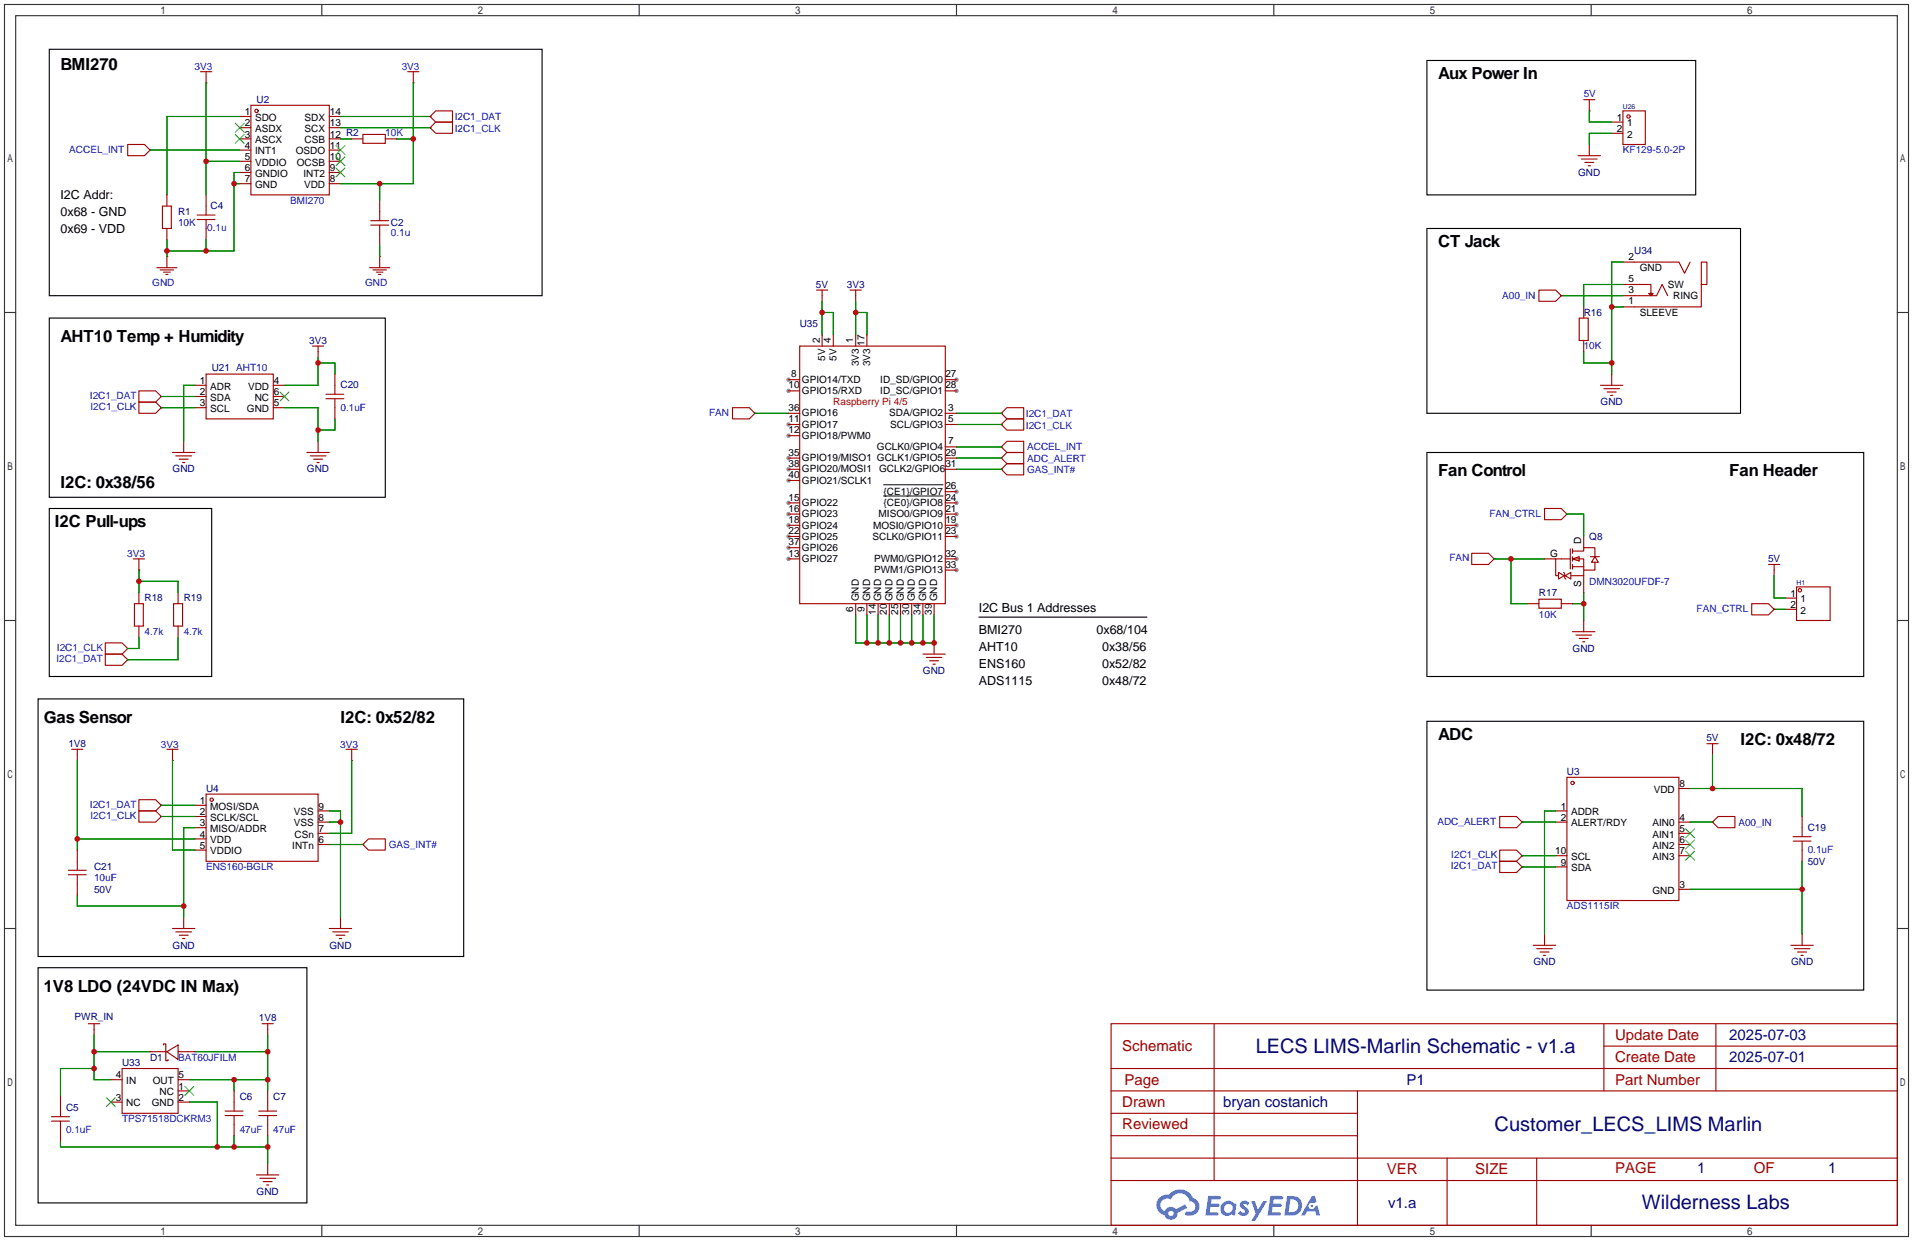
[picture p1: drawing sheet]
<svg xmlns="http://www.w3.org/2000/svg" width="434mm" height="281mm" viewBox="0 0 434 281" stroke-linecap="round" stroke-linejoin="round" font-family="sans-serif">
<g fill="#999">
<circle cx="178.8" cy="88.6" r=".51"/>
<circle cx="178.8" cy="96.3" r=".51"/>
<circle cx="178.8" cy="98.8" r=".51"/>
<circle cx="178.8" cy="126.7" r=".51"/>
<circle cx="178.8" cy="114" r=".51"/>
<circle cx="178.8" cy="116.6" r=".51"/>
<circle cx="178.8" cy="119.1" r=".51"/>
<circle cx="216.9" cy="119.1" r=".51"/>
<circle cx="216.9" cy="116.6" r=".51"/>
<circle cx="178.8" cy="121.7" r=".51"/>
<circle cx="216.9" cy="121.7" r=".51"/>
<circle cx="216.9" cy="114" r=".51"/>
<circle cx="216.9" cy="111.5" r=".51"/>
<circle cx="216.9" cy="86.1" r=".51"/>
<circle cx="216.9" cy="88.6" r=".51"/>
<circle cx="216.9" cy="126.7" r=".51"/>
<circle cx="216.9" cy="129.3" r=".51"/>
<circle cx="178.8" cy="103.9" r=".51"/>
<circle cx="178.8" cy="124.2" r=".51"/>
<circle cx="178.8" cy="106.4" r=".51"/>
<circle cx="178.8" cy="109" r=".51"/>
<circle cx="178.8" cy="86.1" r=".51"/>
</g>
<g fill="none" stroke="#333" stroke-width=".25">
<path d="M1 1h431.8v279.4h-431.8zM3.6 3.6h426.7v274.3h-426.7zM73 1v2.6M144.9 1v2.6M216.9 1v2.6M288.9 1v2.6M360.8 1v2.6M1 70.9h2.6M430.3 70.9h2.5M1 140.7h2.6M430.3 140.7h2.5M1 210.6h2.6"/>
<path d="M430.3 210.6h2.5M73 277.9v2.5M144.9 277.9v2.5M216.9 277.9v2.5M288.9 277.9v2.5M360.8 277.9v2.5"/>
</g>
<g fill="none" stroke="#a10000" stroke-width=".25">
<path d="M252 232.2h178.3v45.7h-178.3zM275.3 232.2v35.5M363.7 232.2v15.2M363.7 237.2h66.6M389.1 232.2v15.2M252 252.5h55.8M252 247.4h178.3M252 257.6h55.8M252 242.3h178.3M307.8 247.4v30.5M252 267.7h178.3M252 262.6h178.3"/>
<path d="M328.2 262.6v15.3M348.5 262.6v15.3"/>
</g>
<g fill="#5487ff">
<path d="M281.5 272.6a1.3 1.3 0 0 1 1.8 .2l-.4 .7a.54 .54 0 0 0-.9-.3l.1 .2a1.28 1.28 0 0 1 .8 2 1.53 1.53 0 0 1-2.2-.2l.6-.6 .7 .4a.31 .31 0 0 0 .4-.3 .31 .31 0 0 0-.3-.3 1.12 1.12 0 0 1-.6-1.8z"/>
<path d="M283.8 272.4h.8l.7 1.9 1.1-1.9h1l-2.8 4.5h-.8l.9-1.7z"/>
<path d="M274 271.2h2.2a.46 .46 0 0 1 .6 .1 .46 .46 0 0 1 .1 .5l-.4 .2h-1.7l-.2 .9h1.7a.4 .4 0 0 1 .3 .5 .4 .4 0 0 1-.4 .3h-1.7l-.2 1.2h1.4a.46 .46 0 0 1 .5 .1 .46 .46 0 0 1 .1 .5l-.3 .2h-2.7z"/>
<path d="M288.1 271.2h2.2a.47 .47 0 0 1 .6 .1 .47 .47 0 0 1 .1 .5l-.4 .2h-1.7l-.2 .9h1.7a.4 .4 0 0 1 .3 .5 .4 .4 0 0 1-.4 .3h-1.7l-.2 1.2h1.4a.46 .46 0 0 1 .5 .1 .46 .46 0 0 1 .1 .5l-.3 .2h-2.6z"/>
<path d="M297.5 271.2h.7l.4 1.4-.7 .3a.75 .75 0 0 0-1.1 .3 .75 .75 0 0 0 .5 1 .75 .75 0 0 0 .9-.6l.6-.3 .6 2.4h-.9l-.2-1h-1.9l-.5 1h-.9z"/>
<path d="M291.9 271.2l-.7 4.5h1.5a2.27 2.27 0 0 0 2.6-2.3 2.27 2.27 0 0 0-2.7-2.2zM292.7 272a1.5 1.5 0 0 1 1.7 1.5 1.5 1.5 0 0 1-1.9 1.4h-.3z"/>
<path d="M277.3 272.8a1.6 1.6 0 0 0-.3 2.3 1.6 1.6 0 0 0 2.3 .2l.8 .4 .3-2.5-.2-.3h-.4a1.58 1.58 0 0 0-2.5-.1zM277.9 273.4a.98 .98 0 0 1 1.6 .4 .98 .98 0 0 1-1.1 1.2 .94 .94 0 0 1-.8-.6 .94 .94 0 0 1 .3-1z"/>
<path d="M262.9 271.6a2.37 2.37 0 0 0 1.2 4 1.54 1.54 0 0 0 1.7 1 1.54 1.54 0 0 0 1.3-1.6l2.1-1.1-.4-.8-2.1 1.1a1.57 1.57 0 0 0-2.6 .5 1.5 1.5 0 0 1-.7-2.1 1.5 1.5 0 0 1 2.1-.6 2.23 2.23 0 0 1 2.3-1.4 2.23 2.23 0 0 1 2 1.9 1.16 1.16 0 0 1 1.3 1 1.16 1.16 0 0 1-1.1 1.3h-.7a.47 .47 0 0 0-.6 .4 .47 .47 0 0 0 .4 .5 2.14 2.14 0 0 0 2.8-1.3 2.14 2.14 0 0 0-1.4-2.8 3.2 3.2 0 0 0-5.4-.7l-1.2 .1zM265 275.2a.58 .58 0 0 1 1.1 0 .58 .58 0 0 1-1.1 0z"/>
<circle cx="297.5" cy="273.5" r=".28"/>
</g>
<g fill="none" stroke="#008700" stroke-width=".25">
<path d="M46.7 18.8v25.4M93.7 18.8v22.9h-16.5M34 34h20.4M46.7 36.6h7.7M54.4 26.4h-16.6v17.8M54.4 39.1h-1.3v17.8h-15.3M77.2 26.4h20.3M77.2 31.5h2.6M77.2 29h20.3M89.9 31.5h3.8M360.4 25.1v2.6h5.1M365.5 30.2h-5.1v2.6"/>
<path d="M37.8 54.4v3.8M46.7 54.4v2.5M53.1 41.7h1.3M86.1 41.7v3.8M86.1 55.6v2.6M368 59.4h-2.5v25.4M186.4 70.9h2.6v5M186.4 68.3v7.6M194.1 70.9h2.5v5M194.1 68.3v7.6M354.1 67.1h13.9M359.2 79.8v2.5h6.3"/>
<path d="M365.5 69.6h2.5M368 64.5h-8.8v5.1M36.6 92.5h7.6M36.6 89.9h7.6M44.2 87.4h-2.5v12.7M64.5 92.5h7.6v7.6M72.1 81v6.4h-7.6M72.1 82.3h3.8v2.5M75.9 95v2.5h-3.8M171.2 93.7h7.6M216.9 93.7h10.2M216.9 96.3h10.2"/>
<path d="M216.9 103.9h10.2M216.9 106.4h10.2M216.9 101.3h10.2M355.3 116.6h3.9v5.1M31.5 129.3v5.1M31.5 131.8h8.9v2.6M194.1 139.4v6.4h17.7v-6.4M196.6 139.4v6.4M199.1 139.4v6.4M201.7 139.4v6.4M204.2 139.4v6.4M206.8 139.4v6.4"/>
<path d="M209.3 139.4v6.4M338.8 126.7h11.5M342.6 126.7v10.2h3.9M356.6 136.9h2.6M359.2 134.4v6.3M402.3 130.6v5h2.6M402.3 138.2h2.6M31.5 144.5v2.6h-2.5M40.4 144.5v5.1h-11.4M17.5 172.5v20.3M39.1 172.5v20.3h5.1M79.8 172.5v16.5h-5.1"/>
<path d="M383.3 178.8h25.4v6.4M388.4 171.2v7.6M17.5 190.2h26.7M36.6 185.2h7.6M36.6 182.6h7.6M44.2 187.7h-2.5v20.3M74.7 186.4h2.5M74.7 183.9h2.5v24.1M74.7 191.5h7.6M345.2 186.4h7.6M345.2 194.1h7.6M345.2 196.6h7.6"/>
<path d="M352.8 183.9h-2.5v27.9M383.3 186.4h5.1M408.7 195.3v16.5M17.5 202.9v2.6h24.2M383.3 201.7h25.4M21.3 234.7v10.2h3.8M21.3 238.5h12.7M44.2 238.5h16.5M60.7 234.7v12.7M13.7 258.8v1.3h47M21.3 242.3h-7.6v6.4M42.9 244.9h17.8"/>
<path d="M42.9 249.9h6.4v10.2M53.1 244.9v2.5M53.1 257.6v2.5M60.7 257.6v6.3"/>
</g>
<g fill="none" stroke="#a10000" stroke-width=".25">
<path d="M45.5 16.3h2.5M46.7 18.8h.1M46.7 16.3v2.5M92.5 16.3h2.5M93.7 18.8h.1M93.7 16.3v2.5M29 32.8h3.8l1.2 1.2-1.2 1.3h-3.8zM34 34h.1M54.4 26.4h2.5M54.4 29h2.5M54.4 31.5h2.5M54.4 34h2.5"/>
<path d="M54.4 36.6h2.5M54.4 39.1h2.5M56.9 23.9h17.8v20.3h-17.8zM74.7 26.4h2.5M74.7 29h2.5M74.7 31.5h2.5M74.7 34h2.5M74.7 36.6h2.5M74.7 39.1h2.5M79.8 31.5h2.5M82.3 30.5h5.1v2h-5.1zM87.4 31.5h2.5"/>
<path d="M97.5 29h.1M97.5 26.4l1.3-1.3h3.8v2.6h-3.8zM97.5 26.4h.1M98.8 27.7h3.8v2.5h-3.8l-1.3-1.2zM357.9 35.3h5.1M358.6 36.1h3.6M359.2 22.6h2.5M359.4 36.8h2M360.2 37.6h.5M360.4 25.1h.1M360.4 22.6v2.5M360.4 32.8v2.5"/>
<path d="M365.5 27.7h2.5M365.5 30.2h2.5M368 25.1h5.1v7.7h-5.1zM36.8 46.7h2.1v5.1h-2.1zM37.8 58.2h.1M37.8 44.2v2.5M37.8 51.8v2.6M37.8 58.2v2.5M44.7 49.8h4.1M44.7 48.8h4.1M46.7 44.2v4.6M46.7 49.8v4.6"/>
<path d="M54.4 41.7h2.5M74.7 41.7h2.5M84.1 51.1h4M84.1 50h4M86.1 58.2h.1M86.1 45.5v4.5M86.1 51.1v4.5M86.1 58.2v2.5M368 59.4h12.7l1.3 2.6 1.3-2.6M35.6 60.7h4.5M36.3 61.2h3.1M37.1 61.7h1.5"/>
<path d="M37.6 62.2h.5M70.9 78.5h2.5M72.1 78.5v2.5M83.8 60.7h4.6M84.6 61.2h3M85.3 61.7h1.6M85.9 62.2h.5M181.4 78.5h33v58.4h-33zM185.2 65.8h2.5M186.4 65.8v2.5M186.4 75.9v2.6M189 75.9v2.6"/>
<path d="M192.8 65.8h2.5M194.1 65.8v2.5M194.1 75.9v2.6M196.6 75.9v2.6M349 65.8h3.8l1.3 1.3-1.3 1.2h-3.8zM354.1 67.1h.1M358.1 72.1h2.1v5.1h-2.1zM359.2 69.6v2.5M359.2 77.2v2.6M368 67.1h7.7l1.2-2.6 1.3 2.6M368 64.5h6.4v2.6l.5-.6h-1l.5 .6M385.8 64.5h1.3v-5.1h-1.3v10.2h-17.8"/>
<path d="M31.5 91.2h3.8l1.3 1.3-1.3 1.2h-3.8zM31.5 88.6h3.8l1.3 1.3-1.3 1.3h-3.8zM36.6 92.5h.1M36.6 89.9h.1M44.2 87.4h2.5M44.2 89.9h2.5M44.2 92.5h2.5M46.7 84.8h15.3v10.2h-15.3zM62 87.4h2.5M62 89.9h2.5M62 92.5h2.5M73.9 89.4h4.1"/>
<path d="M73.9 90.4h4.1M75.9 84.8v4.6M75.9 90.4v4.6M166.1 92.5h3.8l1.3 1.2-1.3 1.3h-3.8zM171.2 93.7h.1M178.8 88.6h2.6M178.8 96.3h2.6M178.8 98.8h2.6M178.8 86.1h2.6M178.8 93.7h2.6M214.4 88.6h2.5M214.4 96.3h2.5"/>
<path d="M214.4 86.1h2.5M214.4 93.7h2.5M227.1 96.3l1.2-1.3h3.9v2.5h-3.9zM227.1 96.3h.1M227.1 93.7l1.2-1.2h3.9v2.5h-3.9zM227.1 93.7h.1M363 87.4h5M363.7 88.1h3.6M364.5 88.9h2M365.3 89.7h.5M365.5 84.8v2.6M39.1 102.6h5.1"/>
<path d="M39.9 103.4h3.5M40.6 104.1h2.1M41.4 104.9h.5M41.7 100.1v2.5M69.6 102.6h5.1M70.4 103.4h3.5M71.1 104.1h2.1M71.9 104.9h.5M72.1 100.1v2.5M178.8 114h2.6M178.8 116.6h2.6M178.8 119.1h2.6"/>
<path d="M178.8 103.9h2.6M178.8 106.4h2.6M178.8 109h2.6M214.4 114h2.5M214.4 116.6h2.5M214.4 119.1h2.5M214.4 111.5h2.5M214.4 103.9h2.5M214.4 106.4h2.5M214.4 101.3h2.5M227.1 101.3l1.2-1.2h3.9v2.5h-3.9zM227.1 101.3h.1"/>
<path d="M227.1 103.9l1.2-1.3h3.9v2.6h-3.9zM227.1 103.9h.1M227.1 106.4l1.2-1.2h3.9v2.5h-3.9zM227.1 106.4h.1M350.3 115.3h3.8l1.2 1.3-1.2 1.3h-3.8zM355.3 116.6h.1M30.2 126.7h2.6M30.5 136.9h2v5.1h-2zM31.5 129.3h.1M31.5 126.7v2.6M31.5 134.4v2.5M39.4 136.9h2v5.1h-2z"/>
<path d="M40.4 134.4v2.5M178.8 126.7h2.6M178.8 121.7h2.6M178.8 124.2h2.6M194.1 136.9v2.5M196.6 136.9v2.5M199.1 136.9v2.5M201.7 136.9v2.5M204.2 136.9v2.5M206.8 136.9v2.5M209.3 136.9v2.5M211.8 136.9v2.5"/>
<path d="M214.4 126.7h2.5M214.4 121.7h2.5M214.4 129.3h2.5M333.8 125.5h3.8l1.2 1.2-1.2 1.3h-3.8zM338.8 126.7h.1M346.5 136.9h2.5M349 135.9h5.1v2h-5.1zM350.3 126.7h5.8M352.8 126.7v3.9h.5M353.4 129.8l1.3 .8-1.3 .7zM354.1 136.9h2.5M354.6 129.8l.2 .2v1.1l.3 .2"/>
<path d="M355 130.6l1.2-.8v1.5zM356.1 124.5v4.5M356.4 130.6h2.8M356.6 126.7l1.5-.5v1.1zM356.6 125h2.6v-.8h2.5v2M356.6 126.7h2.6v2.6h2.5v-1.8M356.6 128.5h2.6M356.6 124.5v1M356.6 126.2v1.1M356.6 128v1M359.2 121.7v2.5M359.2 129.3v5.1"/>
<path d="M360.7 126.2h2M361.7 126.2l.8 1.3h-1.6zM397.3 136.9h3.8l1.2 1.3-1.2 1.2h-3.8zM401.1 128h2.5M402.3 138.2h.1M402.3 128v2.6M404.9 135.6h2.5M404.9 138.2h2.5M407.4 133.1h7.6v7.6h-7.6zM23.9 145.8h3.8l1.3 1.3-1.3 1.2h-3.8zM23.9 148.3h3.8l1.3 1.3-1.3 1.3h-3.8zM29 147.1h.1"/>
<path d="M29 149.6h.1M31.5 142v2.5M40.4 142v2.5M209.3 148.3h5.1M210.1 149.1h3.5M210.8 149.9h2.1M211.6 150.6h.5M211.8 145.8v2.5M356.6 143.3h5.1M357.4 144h3.5M358.1 144.8h2.1M358.9 145.5h.5"/>
<path d="M359.2 140.7v2.6M16.3 169.9h2.5M17.5 169.9v2.6M37.8 169.9h2.6M39.1 172.5h.1M39.1 169.9v2.6M78.5 169.9h2.5M79.8 172.5h.1M79.8 169.9v2.6M355.3 176.3h25.4v27.9h-25.4zM380.7 178.8h2.6M387.1 168.7h2.5"/>
<path d="M388.4 168.7v2.5M15.5 197.4h4.1M15.5 198.4h4.1M17.5 192.8v4.6M17.5 198.4v4.5M31.5 183.9h3.8l1.3 1.3-1.3 1.2h-3.8zM31.5 181.4h3.8l1.3 1.2-1.3 1.3h-3.8zM36.6 185.2h.1M36.6 182.6h.1M44.2 192.8h2.5M44.2 190.2h2.5M44.2 187.7h2.5"/>
<path d="M44.2 185.2h2.5M44.2 182.6h2.5M46.7 180.1h25.4v15.2h-25.4zM72.1 183.9h2.6M72.1 186.4h2.6M72.1 191.5h2.6M72.1 189h2.6M82.3 191.5l1.3-1.3h3.8v2.6h-3.8zM82.3 191.5h.1M340.1 185.2h3.8l1.3 1.2-1.3 1.3h-3.8zM340.1 192.8h3.8l1.3 1.3-1.3 1.2h-3.8zM340.1 195.3h3.8l1.3 1.3-1.3 1.3h-3.8z"/>
<path d="M345.2 186.4h.1M345.2 194.1h.1M345.2 196.6h.1M352.8 183.9h2.5M352.8 186.4h2.5M352.8 194.1h2.5M352.8 196.6h2.5M380.7 186.4h2.6M380.7 194.1h2.6M380.7 191.5h2.6M380.7 189h2.6M388.4 186.4h.1"/>
<path d="M389.6 185.2h3.8v2.5h-3.8l-1.2-1.3zM406.7 189.7h4M406.7 190.8h4M408.7 185.2v4.5M408.7 190.8v4.5M39.1 210.6h5.1M39.9 211.3h3.5M40.6 212.1h2.1M41.4 212.9h.5M41.7 208v2.6M74.7 210.6h5.1M75.4 211.3h3.6"/>
<path d="M76.2 212.1h2M77 212.9h.5M77.2 208v2.6M347.7 214.4h5.1M348.5 215.1h3.5M349.2 215.9h2.1M350 216.7h.5M350.3 211.8v2.6M380.7 201.7h2.6M406.1 214.4h5.1M406.9 215.1h3.6M407.7 215.9h2"/>
<path d="M408.4 216.7h.5M408.7 211.8v2.6M20.1 232.2h2.5M21.3 232.2v2.5M34 238.5h3.8M37.1 237v-.3h.5v3.8h.5v-.2M37.8 238.5l2.6-1.5v3.3zM40.4 238.5h3.8M59.4 232.2h2.6M60.7 232.2v2.5M11.7 253.2h4M11.7 254.3h4"/>
<path d="M13.7 248.7v4.5M13.7 254.3v4.5M25.1 249.9h2.6M25.1 244.9h2.6M27.7 242.3h12.7v10.2h-12.7zM40.4 247.4h2.5M40.4 249.9h2.5M40.4 244.9h2.5M51.1 252h4M51.1 253h4M53.1 247.4v4.6M53.1 253v4.6"/>
<path d="M58.7 252h4M58.7 253h4M60.7 247.4v4.6M60.7 253v4.6M58.2 266.4h5M58.9 267.2h3.6M59.7 268h2M60.5 268.7h.5M60.7 263.9v2.5"/>
<circle cx="58.2" cy="25.1" r=".38"/>
<circle cx="369.3" cy="26.4" r=".38"/>
<circle cx="408.2" cy="133.9" r=".38"/>
<circle cx="356.6" cy="177.5" r=".38"/>
<circle cx="48" cy="181.4" r=".38"/>
</g>
<g fill="none" stroke="#3c3" stroke-width=".25">
<path d="M53.3 27.9l2.1 2.1M53.3 30.5l2.1 2M55.4 27.9l-2.1 2.1M55.4 30.5l-2.1 2M76.2 38.1l2 2M76.2 35.6l2 2M76.2 33l2 2.1M78.2 38.1l-2 2M78.2 35.6l-2 2M78.2 33l-2 2.1M63.5 88.9l2 2M65.5 88.9l-2 2"/>
<path d="M382.3 193l2 2.1M382.3 190.5l2 2M382.3 188l2 2M384.3 193l-2 2.1M384.3 190.5l-2 2M384.3 188l-2 2M24.1 248.9l2.1 2.1M26.2 248.9l-2.1 2.1M41.9 246.4l2 2M43.9 246.4l-2 2"/>
</g>
<path d="M11.2 11.2h111.7v55.9h-111.7zM323.6 13.7h61v30.5h-61zM323.6 51.8h71.1v41.9h-71.1zM11.2 72.1h76.2v40.7h-76.2zM11.2 115.3h36.8v38.1h-36.8zM323.6 102.6h99.1v50.8h-99.1zM222 140h38.1M8.6 158.5h96.6v58.4h-96.6zM323.6 163.6h99.1v60.9h-99.1zM8.6 219.5h61v53.3h-61z" fill="none" stroke="#000" stroke-width=".25"/>
<path d="M200.4 112.5h13.5M200.4 109.9h13.5" fill="none" stroke="#000" stroke-width=".23"/>
<g fill="#c00">
<circle cx="211.8" cy="145.8" r=".63"/>
<circle cx="209.3" cy="145.8" r=".63"/>
<circle cx="206.8" cy="145.8" r=".63"/>
<circle cx="204.2" cy="145.8" r=".63"/>
<circle cx="201.7" cy="145.8" r=".63"/>
<circle cx="199.1" cy="145.8" r=".63"/>
<circle cx="196.6" cy="145.8" r=".63"/>
<circle cx="194.1" cy="70.9" r=".63"/>
<circle cx="186.4" cy="70.9" r=".63"/>
<circle cx="37.8" cy="56.9" r=".63"/>
<circle cx="46.7" cy="56.9" r=".63"/>
<circle cx="53.1" cy="41.7" r=".63"/>
<circle cx="46.7" cy="36.6" r=".63"/>
<circle cx="93.7" cy="31.5" r=".63"/>
<circle cx="86.1" cy="41.7" r=".63"/>
<circle cx="408.7" cy="201.7" r=".63"/>
<circle cx="388.4" cy="178.8" r=".63"/>
<circle cx="72.1" cy="82.3" r=".63"/>
<circle cx="72.1" cy="97.5" r=".63"/>
<circle cx="21.3" cy="242.3" r=".63"/>
<circle cx="21.3" cy="238.5" r=".63"/>
<circle cx="60.7" cy="238.5" r=".63"/>
<circle cx="60.7" cy="244.9" r=".63"/>
<circle cx="53.1" cy="244.9" r=".63"/>
<circle cx="49.3" cy="260.1" r=".63"/>
<circle cx="53.1" cy="260.1" r=".63"/>
<circle cx="60.7" cy="260.1" r=".63"/>
<circle cx="17.5" cy="190.2" r=".63"/>
<circle cx="41.7" cy="205.5" r=".63"/>
<circle cx="77.2" cy="186.4" r=".63"/>
<circle cx="359.2" cy="136.9" r=".63"/>
<circle cx="342.6" cy="126.7" r=".63"/>
<circle cx="365.5" cy="69.6" r=".63"/>
<circle cx="365.5" cy="82.3" r=".63"/>
<circle cx="31.5" cy="131.8" r=".63"/>
</g>
<g font-size="4.5" fill="#000080">
<text x="284.8" y="238.7">LECS LIMS-Marlin Schematic - v1.a</text>
<text x="338.9" y="256.5">Customer_LECS_LIMS Marlin</text>
<text x="372.4" y="274.2">Wilderness Labs</text>
</g>
<g font-size="3.8">
<text x="13.7" y="15.9">BMI270</text>
<text x="326.1" y="17.9">Aux Power In</text>
<text x="326.1" y="56">CT Jack</text>
<text x="13.7" y="77.6">AHT10 Temp + Humidity</text>
<text x="13.7" y="110.6">I2C: 0x38/56</text>
<text x="326.1" y="108.1">Fan Control</text>
<text x="392.2" y="108.1">Fan Header</text>
<text x="12.4" y="119.5">I2C Pull-ups</text>
<text x="9.9" y="163.9">Gas Sensor</text>
<text x="77.2" y="163.9">I2C: 0x52/82</text>
<text x="326.1" y="167.7">ADC</text>
<text x="394.7" y="169">I2C: 0x48/72</text>
<text x="9.9" y="224.9">1V8 LDO (24VDC IN Max)</text>
</g>
<g font-size="3.4" fill="#a00000">
<text x="254.5" y="238.3">Schematic</text>
<text x="366.3" y="235.8">Update Date</text>
<text x="255" y="245.9">Page</text>
<text x="366.3" y="240.9">Create Date</text>
<text x="366.3" y="245.9">Part Number</text>
<text x="254.5" y="251">Drawn</text>
<text x="254.5" y="256.1">Reviewed</text>
<text x="314.5" y="266.3">VER</text>
<text x="334.5" y="266.3">SIZE</text>
<text x="366.3" y="266">PAGE</text>
<text x="397.8" y="266">OF</text>
</g>
<g font-size="3.4" fill="#000080">
<text x="392.2" y="235.8">2025-07-03</text>
<text x="319" y="245.9">P1</text>
<text x="392.2" y="240.9">2025-07-01</text>
<text x="277.4" y="251">bryan costanich</text>
<text x="384.9" y="266">1</text>
<text x="414.6" y="266">1</text>
<text x="314.8" y="273.9">v1.a</text>
</g>
<g font-size="2.8">
<text x="13.7" y="45.2">I2C Addr:</text>
<text x="13.7" y="49">0x68 - GND</text>
<text x="13.7" y="52.8">0x69 - VDD</text>
<text x="222" y="138.8">I2C Bus 1 Addresses</text>
<text x="222" y="143.8">BMI270</text>
<text x="248.7" y="143.8">0x68/104</text>
<text x="222" y="147.7">AHT10</text>
<text x="249.9" y="147.7">0x38/56</text>
<text x="222" y="151.5">ENS160</text>
<text x="222" y="155.3">ADS1115</text>
<text x="249.9" y="151.5">0x52/82</text>
<text x="249.9" y="155.3">0x48/72</text>
</g>
<g font-size="2.3" fill="#00f">
<text x="44.1" y="15.9">3V3</text>
<text x="91.1" y="15.9">3V3</text>
<text x="359.2" y="22.1">5V</text>
<text x="103.1" y="29.9">I2C1_CLK</text>
<text x="103.1" y="27.3">I2C1_DAT</text>
<text x="15.7" y="34.7">ACCEL_INT</text>
<text x="87.4" y="31">10K</text>
<text x="368" y="34.8">KF129-5.0-2P</text>
<text x="65.8" y="46.2">BMI270</text>
<text x="40.4" y="51.3">10K</text>
<text x="47" y="52.4">0.1u</text>
<text x="88.6" y="53.5">0.1u</text>
<text x="34.5" y="64.9">GND</text>
<text x="82.8" y="64.9">GND</text>
<text x="340.6" y="67.7">A00_IN</text>
<text x="359.2" y="79.2">10K</text>
<text x="20.4" y="90.5">I2C1_DAT</text>
<text x="20.5" y="93">I2C1_CLK</text>
<text x="77.2" y="93.2">0.1uF</text>
<text x="160.8" y="94.4">FAN</text>
<text x="232.7" y="94.6">I2C1_DAT</text>
<text x="232.7" y="97.2">I2C1_CLK</text>
<text x="232.9" y="102.1">ACCEL_INT</text>
<text x="232.9" y="104.7">ADC_ALERT</text>
<text x="232.9" y="107.2">GAS_INT#</text>
<text x="337.8" y="117.2">FAN_CTRL</text>
<text x="28.9" y="126.3">3V3</text>
<text x="328.7" y="127.3">FAN</text>
<text x="360.4" y="132.6">DMN3020UFDF-7</text>
<text x="32.8" y="144">4.7k</text>
<text x="41.7" y="144">4.7k</text>
<text x="349" y="140.2">10K</text>
<text x="384.8" y="138.8">FAN_CTRL</text>
<text x="12.9" y="147.6">I2C1_CLK</text>
<text x="12.8" y="150.1">I2C1_DAT</text>
<text x="36.5" y="169.5">3V3</text>
<text x="77.1" y="169.5">3V3</text>
<text x="20.4" y="183.2">I2C1_DAT</text>
<text x="20.5" y="185.7">I2C1_CLK</text>
<text x="326" y="187.1">ADC_ALERT</text>
<text x="394.2" y="187.2">A00_IN</text>
<text x="46.7" y="197.3">ENS160-BGLR</text>
<text x="88.2" y="192.3">GAS_INT#</text>
<text x="329" y="197.1">I2C1_DAT</text>
<text x="329.1" y="194.6">I2C1_CLK</text>
<text x="410" y="193.5">0.1uF</text>
<text x="21.3" y="199.9">10uF</text>
<text x="355.3" y="206.2">ADS1115IR</text>
<text x="40.4" y="240.5">BAT60JFILM</text>
<text x="15" y="257">0.1uF</text>
<text x="27.7" y="254.5">TPS71518DCKRM3</text>
<text x="54.4" y="257">47uF</text>
<text x="62" y="257">47uF</text>
</g>
<g font-size="2.3" fill="#000080">
<text x="58.2" y="23.3">U2</text>
<text x="357.9" y="39.8">GND</text>
<text x="47.8" y="47.4">C4</text>
<text x="40.4" y="48.7">R1</text>
<text x="88.6" y="51.2">C2</text>
<text x="370.6" y="57.6">U34</text>
<text x="185" y="65.2">5V</text>
<text x="192" y="65.2">3V3</text>
<text x="359.2" y="71.6">R16</text>
<text x="70.1" y="77.9">3V3</text>
<text x="181.4" y="74.1">U35</text>
<text x="48" y="84">U21 AHT10</text>
<text x="77.2" y="88.1">C20</text>
<text x="363" y="91.9">GND</text>
<text x="39.1" y="107.2">GND</text>
<text x="69.6" y="107.2">GND</text>
<text x="360.4" y="122.4">Q8</text>
<text x="400.9" y="127.5">5V</text>
<text x="32.8" y="136.4">R18</text>
<text x="41.7" y="136.4">R19</text>
<text x="349" y="135.1">R17</text>
<text x="356.6" y="147.8">GND</text>
<text x="209.3" y="152.9">GND</text>
<text x="15.5" y="169.4">1V8</text>
<text x="387" y="168.1">5V</text>
<text x="46.7" y="179.5">U4</text>
<text x="355.3" y="175.7">U3</text>
<text x="410" y="188.4">C19</text>
<text x="21.3" y="197.3">C21</text>
<text x="410" y="196.1">50V</text>
<text x="21.3" y="202.4">50V</text>
<text x="39.1" y="215.1">GND</text>
<text x="74.7" y="215.1">GND</text>
<text x="347.7" y="218.9">GND</text>
<text x="406.2" y="218.9">GND</text>
<text x="16.9" y="231.4">PWR_IN</text>
<text x="58.7" y="231.6">1V8</text>
<text x="27.7" y="241.8">U33</text>
<text x="34" y="240.5">D1</text>
<text x="15" y="251.9">C5</text>
<text x="54.4" y="249.4">C6</text>
<text x="62" y="249.4">C7</text>
<text x="58.2" y="271">GND</text>
</g>
<g font-size="2.3">
<text x="55.5" y="26.1">1</text>
<text x="55.5" y="28.6">2</text>
<text x="57.8" y="27.4">SDO</text>
<text x="57.8" y="29.9">ASDX</text>
<text x="69.1" y="29.9">SCX</text>
<text x="69.1" y="27.4">SDX</text>
<text x="74.8" y="28.6">13</text>
<text x="74.8" y="26.1">14</text>
<text x="366.7" y="27.4">1</text>
<text x="366.7" y="29.9">2</text>
<text x="369" y="28.6">1</text>
<text x="55.5" y="31.2">3</text>
<text x="55.5" y="33.7">4</text>
<text x="57.8" y="32.5">ASCX</text>
<text x="57.8" y="35">INT1</text>
<text x="67.1" y="35">OSDO</text>
<text x="69.1" y="32.5">CSB</text>
<text x="74.8" y="33.7">11</text>
<text x="74.8" y="31.2">12 R2</text>
<text x="369" y="31.2">2</text>
<text x="55.5" y="36.3">5</text>
<text x="55.5" y="38.8">6</text>
<text x="55.5" y="41.3">7</text>
<text x="57.8" y="37.5">VDDIO</text>
<text x="57.8" y="40.1">GNDIO</text>
<text x="67.3" y="37.5">OCSB</text>
<text x="68.8" y="40.1">INT2</text>
<text x="74.8" y="41.3">8</text>
<text x="74.8" y="38.8">9</text>
<text x="74.8" y="36.3">10</text>
<text x="57.8" y="42.6">GND</text>
<text x="69" y="42.6">VDD</text>
<text x="369.3" y="58.9">2</text>
<text x="369.3" y="64">5</text>
<text x="371.9" y="61.4">GND</text>
<text x="378.2" y="65.2">SW</text>
<text x="369.3" y="69.1">1</text>
<text x="369.3" y="66.5">3</text>
<text x="371.9" y="71.6">SLEEVE</text>
<text x="379.5" y="67.8">RING</text>
<text x="185.9" y="77.8" transform="rotate(-90 185.9 77.8)">2</text>
<text x="188.4" y="77.8" transform="rotate(-90 188.4 77.8)">4</text>
<text x="193.5" y="77.8" transform="rotate(-90 193.5 77.8)">1</text>
<text x="187.2" y="81.8" transform="rotate(-90 187.2 81.8)">5V</text>
<text x="189.7" y="81.8" transform="rotate(-90 189.7 81.8)">5V</text>
<text x="194.8" y="83" transform="rotate(-90 194.8 83)">3V3</text>
<text x="196.1" y="78.5" transform="rotate(-90 196.1 78.5)">17</text>
<text x="197.3" y="83" transform="rotate(-90 197.3 83)">3V3</text>
<text x="45.3" y="87.1">1</text>
<text x="45.3" y="89.6">2</text>
<text x="47.7" y="88.3">ADR</text>
<text x="56.3" y="88.3">VDD</text>
<text x="62.1" y="87.1">4</text>
<text x="62.1" y="89.6">6</text>
<text x="178.8" y="88.1">10</text>
<text x="179.5" y="85.6">8</text>
<text x="181.9" y="89.4">GPIO15/RXD</text>
<text x="181.9" y="86.8">GPIO14/TXD</text>
<text x="199.6" y="86.8">ID_SD/GPIO0</text>
<text x="199.6" y="89.4">ID_SC/GPIO1</text>
<text x="214.4" y="85.6">27</text>
<text x="214.4" y="88.1">28</text>
<text x="45.3" y="92.1">3</text>
<text x="47.7" y="90.9">SDA</text>
<text x="47.7" y="93.4">SCL</text>
<text x="56" y="93.4">GND</text>
<text x="57.8" y="90.9">NC</text>
<text x="62.1" y="92.1">5</text>
<text x="178.8" y="95.7">11</text>
<text x="178.8" y="93.2">36</text>
<text x="181.9" y="94.5">GPIO16</text>
<text x="201.6" y="94.5">SDA/GPIO2</text>
<text x="215" y="93.2">3</text>
<text x="215" y="95.7">5</text>
<text x="178.8" y="98.3">12</text>
<text x="181.9" y="97">GPIO17</text>
<text x="181.9" y="99.5">GPIO18/PWM0</text>
<text x="201.9" y="97">SCL/GPIO3</text>
<text x="215" y="100.8">7</text>
<text x="178.8" y="103.3">35</text>
<text x="178.8" y="105.9">38</text>
<text x="181.9" y="104.6">GPIO19/MISO1 GCLK1/GPIO5</text>
<text x="181.9" y="107.2">GPIO20/MOSI1</text>
<text x="198.9" y="102.1">GCLK0/GPIO4</text>
<text x="199.4" y="107.2">GCLK2/GPIO6</text>
<text x="214.4" y="103.3">29</text>
<text x="214.4" y="105.9">31</text>
<text x="178.8" y="113.5">15</text>
<text x="178.8" y="108.4">40</text>
<text x="181.9" y="109.7">GPIO21/SCLK1</text>
<text x="200.4" y="112.2">{CE1}/GPIO7</text>
<text x="214.4" y="113.5">24</text>
<text x="214.4" y="111">26</text>
<text x="178.8" y="116">16</text>
<text x="178.8" y="118.6">18</text>
<text x="181.9" y="114.8">GPIO22</text>
<text x="181.9" y="117.3">GPIO23</text>
<text x="181.9" y="119.9">GPIO24</text>
<text x="198" y="119.9">MOSI0/GPIO10</text>
<text x="199.2" y="117.3">MISO0/GPIO9</text>
<text x="200.4" y="114.8">{CE0}/GPIO8</text>
<text x="214.4" y="118.6">19</text>
<text x="214.4" y="116">21</text>
<text x="178.8" y="121.1">22</text>
<text x="178.8" y="123.7">37</text>
<text x="181.9" y="122.4">GPIO25</text>
<text x="181.9" y="124.9">GPIO26</text>
<text x="197.9" y="122.4">SCLK0/GPIO11</text>
<text x="214.4" y="121.1">23</text>
<text x="358.6" y="123.3" transform="rotate(-90 358.6 123.3)">D</text>
<text x="178.8" y="126.2">13</text>
<text x="181.9" y="127.5">GPIO27</text>
<text x="198.2" y="127.5">PWM0/GPIO12</text>
<text x="198.2" y="130">PWM1/GPIO13</text>
<text x="214.4" y="126.2">32</text>
<text x="214.4" y="128.7">33</text>
<text x="351.5" y="126.2">G</text>
<text x="194.8" y="136.4" transform="rotate(-90 194.8 136.4)">GND</text>
<text x="197.3" y="136.4" transform="rotate(-90 197.3 136.4)">GND</text>
<text x="199.9" y="136.4" transform="rotate(-90 199.9 136.4)">GND</text>
<text x="202.4" y="136.4" transform="rotate(-90 202.4 136.4)">GND</text>
<text x="204.9" y="136.4" transform="rotate(-90 204.9 136.4)">GND</text>
<text x="207.5" y="136.4" transform="rotate(-90 207.5 136.4)">GND</text>
<text x="210" y="136.4" transform="rotate(-90 210 136.4)">GND</text>
<text x="212.6" y="136.4" transform="rotate(-90 212.6 136.4)">GND</text>
<text x="358.6" y="133.1" transform="rotate(-90 358.6 133.1)">S</text>
<text x="406" y="135.3">1</text>
<text x="406" y="137.9">2</text>
<text x="408.4" y="136.6">1</text>
<text x="193.5" y="138.8" transform="rotate(-90 193.5 138.8)">6</text>
<text x="196.1" y="138.8" transform="rotate(-90 196.1 138.8)">9</text>
<text x="198.6" y="139.4" transform="rotate(-90 198.6 139.4)">14</text>
<text x="201.1" y="139.4" transform="rotate(-90 201.1 139.4)">20</text>
<text x="203.7" y="139.4" transform="rotate(-90 203.7 139.4)">25</text>
<text x="206.2" y="139.4" transform="rotate(-90 206.2 139.4)">30</text>
<text x="208.8" y="139.4" transform="rotate(-90 208.8 139.4)">34</text>
<text x="211.3" y="139.4" transform="rotate(-90 211.3 139.4)">39</text>
<text x="408.4" y="139.1">2</text>
<text x="375" y="179.8">VDD</text>
<text x="380.9" y="178.5">8</text>
<text x="45.3" y="184.9">2</text>
<text x="45.3" y="182.3">1</text>
<text x="47.7" y="183.6">MOSI/SDA</text>
<text x="66.7" y="184.9">VSS</text>
<text x="72.3" y="183.6">9</text>
<text x="354" y="183.6">1</text>
<text x="356.3" y="184.9">ADDR</text>
<text x="45.3" y="189.9">4</text>
<text x="45.3" y="187.4">3</text>
<text x="47.7" y="191.2">VDD</text>
<text x="47.7" y="188.7">MISO/ADDR</text>
<text x="47.7" y="186.1">SCLK/SCL</text>
<text x="66.7" y="187.4">VSS</text>
<text x="66.8" y="189.9">CSn</text>
<text x="72.3" y="186.1">8</text>
<text x="72.3" y="188.7">7</text>
<text x="72.3" y="191.2">6</text>
<text x="354" y="186.1">2</text>
<text x="356.3" y="187.4">ALERT/RDY</text>
<text x="374.8" y="189.9">AIN1</text>
<text x="374.8" y="187.4">AIN0</text>
<text x="380.9" y="191.2">6</text>
<text x="380.9" y="188.7">5</text>
<text x="380.9" y="186.1">4</text>
<text x="45.3" y="192.5">5</text>
<text x="47.7" y="193.7">VDDIO</text>
<text x="66.3" y="192.5">INTn</text>
<text x="352.7" y="193.7">10</text>
<text x="354" y="196.3">9</text>
<text x="356.3" y="195">SCL</text>
<text x="356.3" y="197.6">SDA</text>
<text x="374.8" y="195">AIN3</text>
<text x="374.8" y="192.5">AIN2</text>
<text x="380.9" y="193.7">7</text>
<text x="374.8" y="202.6">GND</text>
<text x="380.9" y="201.4">3</text>
<text x="26.3" y="244.5">4</text>
<text x="28.6" y="245.8">IN</text>
<text x="34.7" y="245.8">OUT</text>
<text x="40.5" y="244.5">5</text>
<text x="26.3" y="249.6">3</text>
<text x="28.6" y="250.9">NC</text>
<text x="34.4" y="250.9">GND</text>
<text x="36.2" y="248.4">NC</text>
<text x="40.5" y="247.1">1</text>
<text x="40.5" y="249.6">2</text>
</g>
<text font-size="2.3" fill="#a00000" x="189" y="91.9">Raspberry Pi 4/5</text>
<g font-size="1.5" fill="#000080">
<text x="368" y="24.8">U26</text>
<text x="407.4" y="132.7">H1</text>
</g>
</svg>
